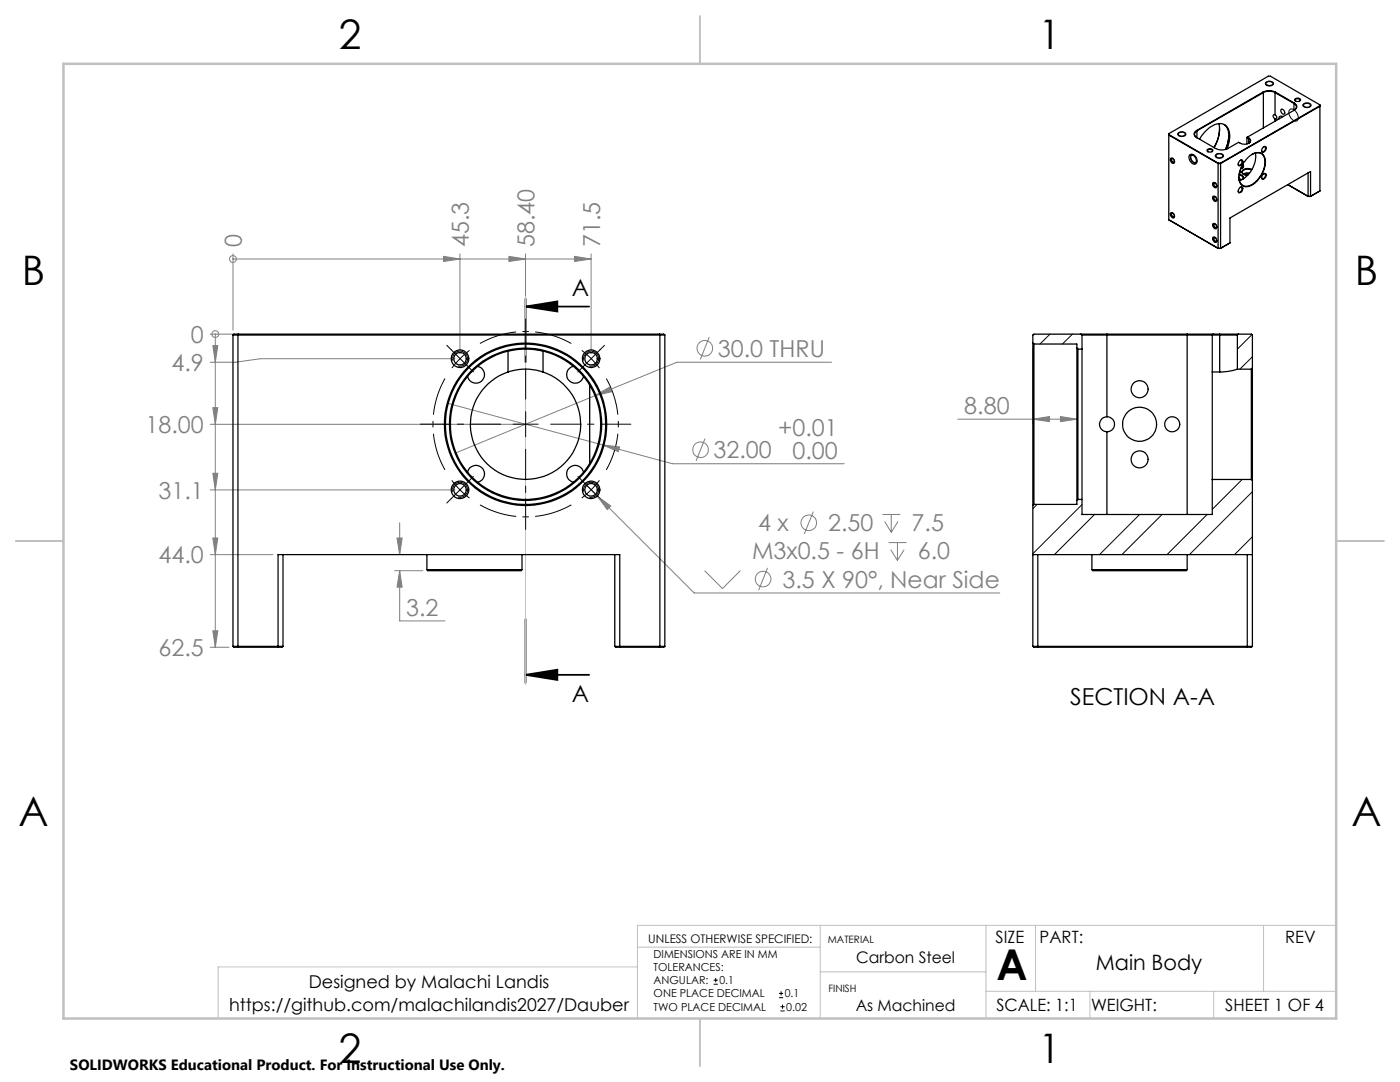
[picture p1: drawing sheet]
<svg xmlns="http://www.w3.org/2000/svg" width="279mm" height="216mm" viewBox="0 0 279 216" stroke-linecap="round" stroke-linejoin="round" font-family="sans-serif">
<g fill="none" stroke="#808080" stroke-width=".2">
<path d="M46.5 51.7h.1M46.5 50.7v15.2M46.5 51.7h71.5M88.5 51.2l3.3 .5-3.3 .5zM91.8 50.7v19.9M101.6 51.2l3.3 .5-3.3 .5zM104.9 50.7v32.9M114.7 51.2l3.3 .5-3.3 .5zM118 50.7v19.9M41.9 66.7h4.8M42.5 69h1l-.5 3.3zM43 66.7h.1"/>
<path d="M43 66.7v62.5M46.7 66.7h.1M90.8 71.6h-38.8l-5 .7h-5.1M118.7 79l2.9-1.7 .4 .9zM118.7 79l-27.7 11.3M141.5 67.3l-1.7 4.4M165.9 72.3h-30.8l-16.4 6.7M206.1 69.5v15.1M41.9 84.7h62M41.9 97.8h48.9M42.5 81.4h1l-.5 3.3zM42.5 94.4h1l-.5 3.4z"/>
<path d="M89.4 80.5l44.8 12h34.3M116.7 96.5l21.8 21.8h61M119.2 99l2.7 2-.7 .7zM120.3 88.8l3.3 .4-.2 .9zM140.7 87.5l-1.8 4.5M191.1 83.6h23.8M206.1 83.6l3.3-.5v1zM211.6 83.1l3.3 .5-3.3 .5zM41.9 110.7h12.6M42.5 107.4h1l-.5 3.3zM78.7 113.9h5.7M79.2 107.4h1.1l-.5 3.3z"/>
<path d="M79.8 113.9l.5 3.3h-1.1zM79.8 113.9v10h9M79.8 104.3v6.4M140.6 113.9l3.6 3.5 3.5-3.5M153.2 113.3l-1.8 4.5M162.3 102.1l-1.8 4.4M176.1 102.7h3.6M176.6 104.1l1.3 2.1M177.3 108.3h3.6M177.8 109.7l1.3 2.1M177.9 102.7v3.5M179.1 108.3v3.5"/>
<path d="M179.2 104.1l-1.3 2.1M180.4 109.7l-1.3 2.1M41.9 129.2h3.8M42.5 125.9h1l-.5 3.3z"/>
<circle cx="46.5" cy="51.7" r=".68"/>
<circle cx="43" cy="66.7" r=".68"/>
<circle cx="140.7" cy="69.5" r="1.55"/>
<circle cx="139.8" cy="89.7" r="1.55"/>
<circle cx="152.3" cy="115.5" r="1.56"/>
<circle cx="161.4" cy="104.3" r="1.56"/>
</g>
<g fill="none" stroke="#000" stroke-width=".2">
<path d="M252.6 16.4a.99 .99 0 0 1 1.6 .4 .97 .97 0 0 1-1.7-.2zM233.8 31.6a.47 .47 0 0 1 .5 .3 .47 .47 0 0 1-.1 .6l-.4-.4zM235.2 26.5a.97 .97 0 0 1 1.5 .3 .97 .97 0 0 1-1.7-.1zM237.6 30.9a1 1 0 0 1 1.3 1.1v.1a.48 .48 0 0 1-.3 .5 .48 .48 0 0 1-.6-.3l-.4-.8zM242.2 36.5a.48 .48 0 0 1 .6 .2 .48 .48 0 0 1-.1 .6l-.4-.3zM242.2 39.2a.5 .5 0 0 1 .6 .3 .5 .5 0 0 1-.1 .6l-.4-.4zM242.6 30.9a1.04 1.04 0 0 1 1.6 .2 1.01 1.01 0 0 1-1.7 0zM257.3 22l.1-.1a.97 .97 0 0 1 1.4 .6l.2 .5a.73 .73 0 0 1-.2 1.1 .73 .73 0 0 1-1-.4l-.5-.8zM260.2 20.7a.94 .94 0 0 1 1.5 .4 .94 .94 0 0 1-1.7-.2zM233.9 42.4a.53 .53 0 0 1 .4 .4 .53 .53 0 0 1-.1 .6l-.4-.5zM242.3 47.3a.51 .51 0 0 1 .5 .3 .51 .51 0 0 1-.1 .6l-.4-.3zM242.3 44.6a.51 .51 0 0 1 .5 .3 .51 .51 0 0 1-.1 .6l-.4-.3z"/>
<path d="M90.3 72a1.51 1.51 0 0 1 1.4-1.9 1.51 1.51 0 0 1 1.6 1.6 1.51 1.51 0 0 1-1.9 1.3M116.5 72a1.5 1.5 0 0 1 1.3-1.9 1.5 1.5 0 0 1 1.7 1.6 1.5 1.5 0 0 1-1.9 1.3M90.2 95.8a15.7 15.7 0 0 0 3.5 3.6M90.3 98.1a1.51 1.51 0 0 1 1.4-1.9 1.51 1.51 0 0 1 1.6 1.7 1.51 1.51 0 0 1-1.9 1.3M93.6 96l-3.6 3.5M116.5 98.1a1.5 1.5 0 0 1 1.3-1.8 1.5 1.5 0 0 1 1.7 1.6 1.5 1.5 0 0 1-1.9 1.3M142.4 196.4h.9M142.4 195.6h.9M142.8 195.2v.8M155.5 199.1h.8M155.5 198.2h.8M155.9 197.8v.8"/>
<path d="M155.8 201.7h.8M155.8 200.9h.8M156.2 200.4v.9"/>
</g>
<path d="M104.9 59.6v12.7M104.9 61.2l6.3-1.1v2.1zM104.9 61.2h12.7M104.9 134.7l6.3-1.1v2.1zM104.9 123.5v12.7M104.9 134.7h12.7" fill="none" stroke="#000" stroke-width=".35"/>
<path d="M91.8 71.6l-1.6 1.8M91.8 71.6l1.9-1.7M118 71.6l-1.9-1.7M118 71.6l1.6 1.8M118 97.7l1.6-1.9M118 97.7l-1.9 1.7" fill="none" stroke="#000" stroke-width=".2" stroke-dasharray="15.2 1.3 1.3 1.3" stroke-linecap="butt"/>
<path d="M88.8 75.5a18.5 18.5 0 0 0 0 18.3M114 68.5a18.5 18.5 0 0 0-18.2 0M121 93.8a18.5 18.5 0 0 0 0-18.3M95.8 100.7a18.5 18.5 0 0 0 18.2 0" fill="none" stroke="#000" stroke-width=".2" stroke-dasharray="15.2 1.3 1.3 1.3" stroke-dashoffset="7.6" stroke-linecap="butt"/>
<path d="M104.9 59.2v77.5M127.2 189h36.5M127.2 192.9h-83.7v10.3M163.7 184.6v18.6M163.7 193.9h33.1M196.8 184.6v18.6M196.8 197.8h69.9M206.7 184.6v13.2M217.5 197.8v5.4M242.2 197.8v5.4M252.2 184.6v13.2M266.7 184.6h-139.5v18.6" fill="none" stroke="#c0c0c0" stroke-width=".2"/>
<path d="M139.7 3.2v9.5M3.1 107.9h9.6M266.7 107.9h9.5M139.7 203.2v9.6" fill="none" stroke="#c0c0c0" stroke-width=".25"/>
<path d="M12.7 12.7h254v190.5h-254z" fill="none" stroke="#c0c0c0" stroke-width=".5"/>
<g fill="none" stroke="#000" stroke-width=".2" stroke-dasharray="15.2 1.3 1.3 1.3">
<path d="M90.1 69.8l-.9-.9M91.8 71.6l-1.7-1.8M91.8 71.6l1.8 1.7M93.6 73.3l.9 .9M116.2 73.3l-.9 .9M118 71.6l1.8-1.8M118 71.6l-1.8 1.7M119.8 69.8l.8-.9M90.1 99.5l-.9 .9M93.6 96l.9-.9M104.9 84.6v-2.5M104.9 84.6h-2.5"/>
<path d="M104.9 84.6v2.5M104.9 84.6h2.5M116.2 96l-.9-.9M118 97.7l1.8 1.8M118 97.7l-1.8-1.7M119.8 99.5l.8 .9"/>
</g>
<path d="M104.9 79.6v-16M99.9 84.6h-16M104.9 89.6v16M109.9 84.6h16" fill="none" stroke="#000" stroke-width=".2" stroke-dasharray="15.2 1.3 1.3 1.3" stroke-dashoffset="9.1"/>
<path d="M104.9 61.2l6.3-1.1v2.1zM104.9 134.7l6.3-1.1v2.1z" fill="#000"/>
<g fill="#808080">
<path d="M42.5 69h1l-.5 3.3zM42.5 81.4h1l-.5 3.3zM42.5 94.4h1l-.5 3.4zM42.5 107.4h1l-.5 3.3zM42.5 125.9h1l-.5 3.3z"/>
<path d="M88.5 51.2l3.3 .5-3.3 .5zM101.6 51.2l3.3 .5-3.3 .5zM114.7 51.2l3.3 .5-3.3 .5z"/>
<path d="M118.7 79l3.3-.8-.4-.9zM120.3 88.8l3.1 1.3 .2-.9zM79.2 107.4h1.1l-.5 3.3zM79.8 113.9l.5 3.3h-1.1zM119.2 99l2 2.7 .7-.7zM206.1 83.6l3.3-.5v1zM211.6 83.1l3.3 .5-3.3 .5z"/>
</g>
<g fill="none" stroke="#000" stroke-width=".25">
<path d="M252.1 18.4l1-.3 1.4 .3M252.1 18.4l-13.3 7.6M252.1 18.4v.1M252.1 18.5l1-.3 1 .1 .4 .2M252.1 18.5l-13.2 7.6M252.1 18.5v7M252.8 16.4l.7-.1a.4 .4 0 0 1 .5 .2 .4 .4 0 0 1-.2 .5l-.5 .1a.45 .45 0 0 1-.5-.1 .45 .45 0 0 1 0-.6zM254.5 18.5l3.7 2.1M254.5 18.5v4.4M254.5 18.4l3.8 2.2M254.5 18.4v.1M258.5 19.7l.5-.1a.36 .36 0 0 1 .5 .1 .36 .36 0 0 1-.1 .5h-.5a.34 .34 0 0 1-.5-.1 .34 .34 0 0 1 .1-.4z"/>
<path d="M233.3 26.9l9.8 5.7M233.3 26.6v.3M233.3 26.6v17.3M233.6 31.6a.57 .57 0 0 1 .7 .3 .57 .57 0 0 1-.1 .7l-.3-.1-.2-.3zM234 31.6a.39 .39 0 0 0-.2 .5 .39 .39 0 0 0 .5 .3l.1-.2M235.3 26.5l.4-.1a.47 .47 0 0 1 .6 0 .47 .47 0 0 1 .1 .6l-.5 .2a.46 .46 0 0 1-.6-.1 .46 .46 0 0 1 0-.6zM237.4 30.9a1.11 1.11 0 0 1 1.4 1.2 .53 .53 0 0 1-.3 .7 .53 .53 0 0 1-.7-.3l-.5-1zM238.1 31a.42 .42 0 0 0-.5 .1 .42 .42 0 0 0 .1 .6l.2 .4a.45 .45 0 0 0 .4 .4 .45 .45 0 0 0 .5-.4M238.6 26.3l.3-.2v1.4a.7 .7 0 0 1-.3-1.2zM238.8 26a.73 .73 0 0 0-.5 .7 .73 .73 0 0 0 .5 .7l3.8 2.2 1 .3 1.4-.3 2.2-1.2a1.66 1.66 0 0 0 2.4-.2v-.3l-.4-.3M238.8 26l.1 .1M239.4 27.8a5.3 5.3 0 0 1 4.2-3.1 2.25 2.25 0 0 1 1.8 2.6l-.1 1-.4 1.4"/>
<path d="M240.9 29.9l.5-.2a.4 .4 0 0 1 .5 0 .4 .4 0 0 1 0 .5l-.4 .1a.43 .43 0 0 1-.6-.4zM241.1 30.3a.34 .34 0 0 1 0-.5 .34 .34 0 0 1 .5 0 .27 .27 0 0 1 .3 .1 .27 .27 0 0 1 0 .4M242 36.5a.57 .57 0 0 1 .7 .3 .57 .57 0 0 1-.1 .7l-.3-.1-.3-.4zM242 39.2a.59 .59 0 0 1 .7 .3 .59 .59 0 0 1-.1 .7l-.3-.1-.3-.4zM242.5 36.5a.36 .36 0 0 0-.3 .4 .36 .36 0 0 0 .3 .3l.2 .1 .1-.2M242.5 39.2a.35 .35 0 0 0-.2 .5 .35 .35 0 0 0 .5 .1M242.8 30.9l.5-.2a.42 .42 0 0 1 .6 .1 .42 .42 0 0 1-.2 .6l-.4 .1a.45 .45 0 0 1-.5-.1 .45 .45 0 0 1 0-.5zM243.1 32.6h.5M243.1 32.6v17M243.1 32.6h.1M243.3 24.7a7 7 0 0 1-1 4.8l.9-2.2 .2-1.6M243.6 32.6h.1"/>
<path d="M243.6 32.6v17M244.3 24.8a3.5 3.5 0 0 1 .7 3.9l-.4 1.1M245.3 27.1l-.3 1.7-.5 1M247.3 35.7l.5 .1M247.3 34.8h.2a.64 .64 0 0 1 .6 .9M247.3 34.9a.63 .63 0 0 1 .7 .9M247.3 35.9l.2 .1M247.4 37.4a.37 .37 0 0 1 .6 0 .37 .37 0 0 1-.1 .6l-.2 .3a.37 .37 0 0 1-.5 .1 .37 .37 0 0 1 0-.5zM247.4 32.1a.34 .34 0 0 1 .5-.2 .34 .34 0 0 1 .1 .6l-.1 .2a.4 .4 0 0 1-.3 .4 .4 .4 0 0 1-.5-.3zM247.4 34.2v.3M247.5 34.1a.27 .27 0 0 1 .1 .3 .27 .27 0 0 1-.3 .2M247.5 32a.35 .35 0 0 1 .5 .2 .35 .35 0 0 1-.2 .5l-.1 .1a.29 .29 0 0 1-.3 .2 .29 .29 0 0 1-.3-.3"/>
<path d="M247.5 37.4a.35 .35 0 0 1 .5 .2 .35 .35 0 0 1-.2 .5 .32 .32 0 0 1-.3 .3 .32 .32 0 0 1-.4-.3M247.7 33.5l.2 .1M248 32.9a.43 .43 0 0 1-.2 .7M248 32.8a.54 .54 0 0 1 .1 .6 .54 .54 0 0 1-.5 .3M248.8 27.4l.4 .3M248.8 27.4v1.3M248.9 31.6l.2-.2a2.13 2.13 0 0 1 3-.5 4.1 4.1 0 0 1-.8 4.7 2.96 2.96 0 0 1-3.2 1.5 2.41 2.41 0 0 1-.6-3.1l.6-1.4zM248.9 27.4l.3 .2M248.9 27.4h-.1M249.1 34.9h-.5M249.2 27.7a.49 .49 0 0 1 .3 .4 .49 .49 0 0 1-.3 .5zM249.2 34.7l-.7 .2"/>
<path d="M249.2 27.6v.1M249.4 34.5h-.7l-.6 .2M249.8 33.9a1.15 1.15 0 0 0-1.9 .6l.3 .3M249.8 33.8a1.37 1.37 0 0 0-2 .5l.1 .1a1.01 1.01 0 0 0 1.1 .6M249.9 30.8a1.59 1.59 0 0 1 1.8-.1 1.59 1.59 0 0 1 .7 1.6 5.3 5.3 0 0 1-3.3 4.8 1.49 1.49 0 0 1-1.8-1.8M250.5 30.6a5.3 5.3 0 0 1-3.2 5.5M252 34.8a.41 .41 0 0 1 .7-.1 .41 .41 0 0 1-.1 .7 .4 .4 0 0 1-.4 .4 .4 .4 0 0 1-.4-.3zM252.1 29.4a.37 .37 0 0 1 .6-.1 .37 .37 0 0 1-.1 .6 .5 .5 0 0 1-.8 .3l.1-.5zM252.2 29.3a.4 .4 0 0 1 .4 .3 .4 .4 0 0 1-.2 .5 .3 .3 0 0 1-.3 .2 .3 .3 0 0 1-.3-.3M252.2 34.7a.32 .32 0 0 1 .4 .1 .32 .32 0 0 1-.1 .4l-.1 .1a.34 .34 0 0 1-.3 .4 .34 .34 0 0 1-.3-.3M254.5 22.9l.2 .2a.31 .31 0 0 1 .2 .4 .31 .31 0 0 1-.4 .2M254.5 22.9a.33 .33 0 0 0-.5 .2 .33 .33 0 0 0 .2 .4l.3 .2"/>
<path d="M254.5 23.7v.5M255.8 21.8l.5 .3a.38 .38 0 0 1 0 .7 .38 .38 0 0 1-.6-.4l-.1-.5zM256 23.3a.5 .5 0 0 0-.6-.1 .5 .5 0 0 0-.2 .6M258.2 20.6a.73 .73 0 0 1 .5 .7 .73 .73 0 0 1-.5 .7zM258.3 20.6a.75 .75 0 0 1 .5 .7 .75 .75 0 0 1-.5 .7l-9.4 5.4M258.3 20.6h-.1M258.6 20.2a.34 .34 0 0 1 0-.5 .34 .34 0 0 1 .5 0l.3 .2-.1 .3M260.2 20.8l.6-.2a.45 .45 0 0 1 .6 .1 .45 .45 0 0 1 0 .5l-.7 .2a.45 .45 0 0 1-.5-.6zM261.1 39.2h.4M261.1 34.5v4.7M261.1 39.2l-4.1-2.4 4.1 2.4M261.5 39.2v-5l-16 9.3v5"/>
<path d="M263.3 20.9l-9.8-5.7h-.4l-19.8 11.4M263.3 20.9v.2M263.3 21.1l-19.7 11.5M263.3 20.9l.1 17.2M263.4 38.1l-1.9 1.1M233.3 43.9l9.8 5.7M233.6 42.5a.59 .59 0 0 1 .7 .3 .59 .59 0 0 1-.1 .7l-.3-.1-.3-.4zM234 42.5a.37 .37 0 0 0-.2 .5 .37 .37 0 0 0 .5 .3l.1-.2M242 47.4a.59 .59 0 0 1 .7 .3 .59 .59 0 0 1-.1 .7l-.3-.1-.3-.4zM242 44.7a.59 .59 0 0 1 .7 .2 .59 .59 0 0 1-.1 .7l-.3-.1-.3-.3zM242.5 44.7a.36 .36 0 0 0-.2 .5 .36 .36 0 0 0 .5 .1M242.5 47.4a.32 .32 0 0 0-.3 .3 .32 .32 0 0 0 .3 .3l.2 .2 .1-.2"/>
<path d="M243.1 49.6h.5M245.5 48.5l-1.9 1.1M46.5 66.9h86.2M46.5 66.9l.2-.2h85.8l.2 .2M46.5 66.9v62.1M47.6 66.7v62.5M95.3 73.1a1.7 1.7 0 0 1 .9 2.9 1.7 1.7 0 0 1-2.9-.9M101.4 74.2a11 11 0 0 0-5.4 17 11 11 0 0 0 17.8 0 11 11 0 0 0-5.4-17M101.4 74.2a10.8 10.8 0 0 1 7 0M101.4 70.1v4.1M108.4 70.1v4.1M114.4 73.1a1.7 1.7 0 0 0-.8 2.9 1.7 1.7 0 0 0 2.9-.9"/>
<path d="M117.7 76.8v15.7M131.6 66.7l.1 .2v62.1l-.1 .2M132.7 66.9v62.1M206.1 68.5v32.4M206.1 68.5l.2 .2M206.3 68.7v31.9M206.3 68.7h8.6v.8M214.9 69.5v30.4M214.9 69.5l.2 .2M215.1 69.7v30M215.1 69.7h.8M215.7 66.7h5.2"/>
<path d="M215.7 66.7h-9.4l-.2 .2v1.6M215.7 66.7l.2 .2M215.9 69.7v30M215.9 66.9h26M215.9 66.9v2.8M220.9 66.7h16M220.9 66.7v16.4M236.9 66.7h5.2M236.9 66.7v36M241.9 74.2v21.5M241.9 66.9h5M241.9 74.2h1.5"/>
<path d="M241.9 66.9v7.3M242.1 66.7h1.3M242.1 66.7l-.2 .2M243.4 66.7h3.7M243.4 66.7v7.5M246.9 73.7l-1.8 .4-1.7 .1M246.9 73.7h2.8M246.9 66.9v6.8M247.1 66.7h2.6l.2 .2v6.5M247.1 66.7l-.2 .2M249.7 73.7v22M249.9 73.4v22.4"/>
<path d="M249.9 73.4l-.2 .3M93.3 94.2a1.71 1.71 0 0 1 2.9-.8 1.71 1.71 0 0 1-.9 2.8M116.5 94.2a1.7 1.7 0 0 0-2.9-.8 1.7 1.7 0 0 0 .8 2.8M214.9 99.9v.7h-8.6M215.1 99.7l-.2 .2M215.1 99.7h.8M220.9 83.1a1.5 1.5 0 0 0-1.5 1.5 1.5 1.5 0 0 0 1.5 1.5M220.9 83.1a1.5 1.5 0 0 1 1.5 1.5 1.5 1.5 0 0 1-1.5 1.5M220.9 86.1v16.6M241.9 95.7h7.8M241.9 95.7v7h-26v-3M249.7 95.7l.2 .1"/>
<path d="M249.9 95.8v33.2M56.5 110.7v18.3M85.2 113.7h19M85.2 113.7l.2 .2h18.6l.2-.2M85.2 110.7v3M104.2 110.7v3M122.7 110.7v18.3M206.1 110.7h43.8M206.1 100.9v28.1M206.3 100.6l-.2 .3M207.1 110.7v18.3l.1 .2M217.9 113.7h19"/>
<path d="M217.9 113.7l.2 .2h18.6l.2-.2M217.9 110.7v3M236.9 110.7v3M248.9 110.7l-.1 18.5M46.5 129h10M46.5 129l.2 .2h9.6l.2-.2M55.4 129.2l.1-.2v-18.3h68.2l.1 18.5M122.7 129h10M122.7 129l.2 .2h9.6l.2-.2M206.1 129h43.8M206.1 129l.2 .2h43.4l.2-.2"/>
<circle cx="91.8" cy="71.6" r="1.75"/>
<circle cx="91.8" cy="71.6" r="1.25"/>
<circle cx="117.9" cy="71.6" r="1.25"/>
<circle cx="118" cy="71.6" r="1.75"/>
<circle cx="227.4" cy="77.7" r="1.7"/>
<circle cx="91.8" cy="97.8" r="1.75"/>
<circle cx="91.8" cy="97.7" r="1.24"/>
<circle cx="104.9" cy="84.7" r="15"/>
<circle cx="104.9" cy="84.7" r="15.2"/>
<circle cx="104.9" cy="84.7" r="16.2"/>
<circle cx="104.9" cy="84.7" r="16"/>
<circle cx="118" cy="97.7" r="1.24"/>
<circle cx="118" cy="97.8" r="1.75"/>
<circle cx="227.4" cy="84.6" r="3.4"/>
<circle cx="227.4" cy="91.7" r="1.7"/>
<circle cx="233.9" cy="84.7" r="1.51"/>
</g>
<g fill="none" stroke="#000" stroke-width=".2">
<path d="M209.5 66.7l-2 2M214 66.7l-2 2M249.8 66.8l-2.9 2.9M249.9 71.2l-2.5 2.5M247.9 95.7l-6 5.9M249.9 98.1l-12.5 12.6M207 100.6l-.9 .9M215.9 100.7l-9.8 9.8M218.4 102.7l-8 8M227.4 102.7l-8 8M231.9 102.7l-8 8M240.9 102.7l-8 8"/>
<path d="M249.9 107.1l-3.5 3.6"/>
</g>
<text font-size="8.5" x="198.9" y="195.5">A</text>
<g font-size="8.1">
<text x="67.6" y="9.7">2</text>
<text x="207.3" y="9.7">1</text>
<text x="4.4" y="57">B</text>
<text x="270.4" y="57">B</text>
<text x="3.7" y="164.9">A</text>
<text x="269.7" y="164.9">A</text>
<text x="67.6" y="212.2">2</text>
<text x="207.3" y="212.2">1</text>
</g>
<g font-size="4.7" fill="#808080">
<text x="48.3" y="49.3" transform="rotate(-90 48.3 49.3)">0</text>
<text x="93.6" y="49.3" transform="rotate(-90 93.6 49.3)">45.3</text>
<text x="106.7" y="49.3" transform="rotate(-90 106.7 49.3)">58.40</text>
<text x="119.7" y="49.3" transform="rotate(-90 119.7 49.3)">71.5</text>
<text x="38.1" y="68.4">0</text>
<text x="143.2" y="71.2">30.0 THRU</text>
<text x="34.2" y="74">4.9</text>
<text x="192.4" y="82.6">8.80</text>
<text x="29" y="86.4">18.00</text>
<text x="155.3" y="87">+0.01</text>
<text x="142.4" y="91.4">32.00</text>
<text x="158.2" y="91.5">0.00</text>
<text x="31.6" y="99.5">31.1</text>
<text x="151.3" y="106">4 x</text>
<text x="165.3" y="106">2.50</text>
<text x="181.9" y="106">7.5</text>
<text x="31.6" y="112.4">44.0</text>
<text x="150.1" y="111.6">M3x0.5 - 6H</text>
<text x="183.2" y="111.6">6.0</text>
<text x="156.2" y="117.2">3.5 X 90°, Near Side</text>
<text x="81.1" y="122.9">3.2</text>
<text x="31.6" y="130.9">62.5</text>
</g>
<g font-size="4.7">
<text x="114.1" y="59.1">A</text>
<text x="114.1" y="140">A</text>
<text x="213.6" y="140.7">SECTION A-A</text>
</g>
<text font-size="4.2" x="218.7" y="193.5">Main Body</text>
<g font-size="3.5">
<text x="61.6" y="197.1">Designed by Malachi Landis</text>
<text x="45.7" y="201.7">https://github.com/malachilandis2027/Dauber</text>
</g>
<g font-size="3.4">
<text x="198.7" y="188.1">SIZE</text>
<text x="207.5" y="188.1">PART:</text>
<text x="256.5" y="188.2">REV</text>
<text x="198.8" y="201.7">SCALE: 1:1</text>
<text x="217.7" y="201.8">WEIGHT:</text>
<text x="244.5" y="201.7">SHEET 1 OF 4</text>
</g>
<g font-size="3.2">
<text x="170.9" y="192.2">Carbon Steel</text>
<text x="170.8" y="201.7">As Machined</text>
</g>
<text font-size="3" x="14" y="213.5">SOLIDWORKS Educational Product. For Instructional Use Only.</text>
<text font-size="2.4" x="129.4" y="188.1">UNLESS OTHERWISE SPECIFIED:</text>
<g font-size="2.2">
<text x="130.4" y="191.1">DIMENSIONS ARE IN MM</text>
<text x="130.4" y="193.7">TOLERANCES:</text>
<text x="130.4" y="196.4">ANGULAR:</text>
<text x="143.6" y="196.4">0.1</text>
<text x="130.4" y="199">ONE PLACE DECIMAL</text>
<text x="130.4" y="201.7">TWO PLACE DECIMAL</text>
<text x="156.6" y="199">0.1</text>
<text x="156.9" y="201.7">0.02</text>
</g>
<g font-size="2">
<text x="165.2" y="188.1">MATERIAL</text>
<text x="165.4" y="197.9">FINISH</text>
</g>
</svg>
